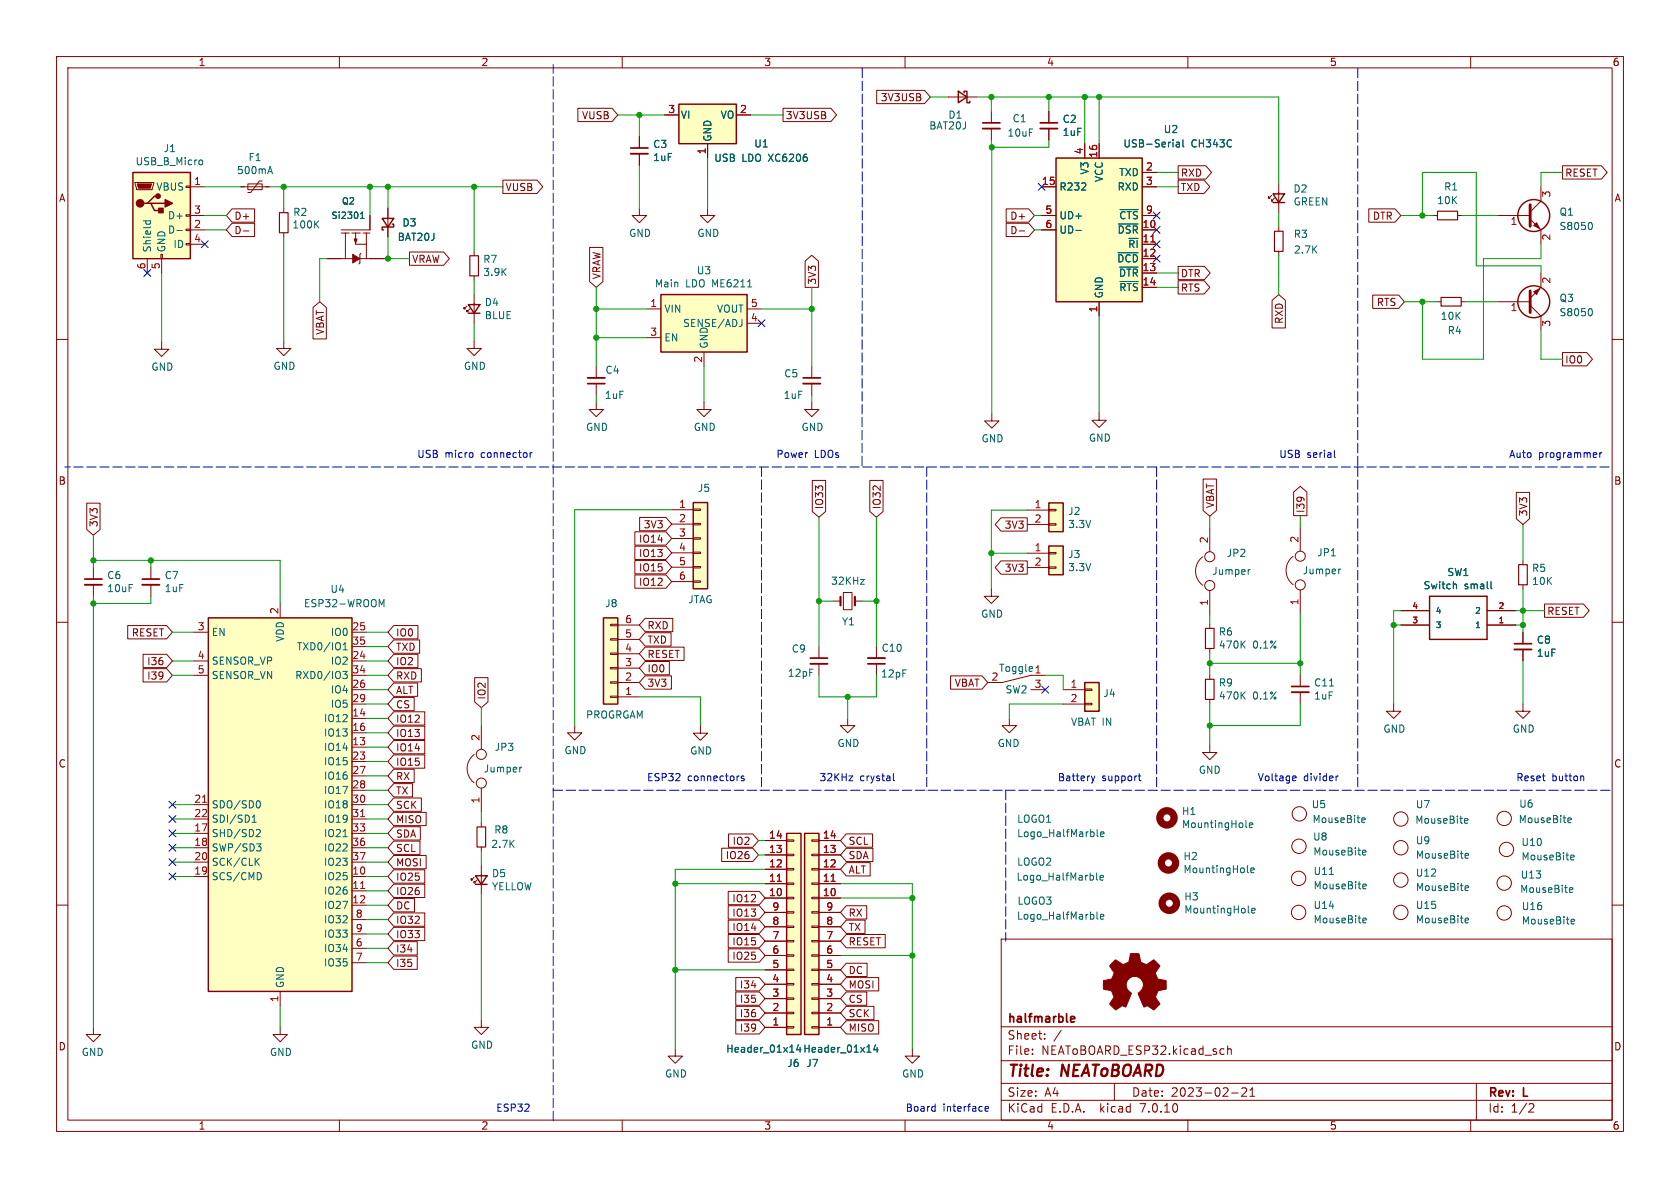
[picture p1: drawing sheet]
<svg xmlns="http://www.w3.org/2000/svg" width="297mm" height="210mm" viewBox="0 0 297 210" stroke-linecap="round" stroke-linejoin="round" font-family="sans-serif">
<g fill="none" stroke="#840000" stroke-width=".18">
<path d="M10 10h277v190h-277zM12 12h273v186h-273zM60 10v2M102.2 19.1h6l1 1.2-1 1.2h-6zM110 10v2M138.4 19.1h8.5l1 1.2-1 1.2h-8.5zM155 16h8.4l1.1 1.1-1.1 1.2h-8.4zM160 10v2M167.6 17.1h5.1M175.3 19.7v2M185.4 19.7v2M210 10v2"/>
<path d="M260 10v2M23.9 32.3h3.3v.2l-.3 1h-2.8zM32.9 38h.8v.2h-.8zM32.9 32.9h.8v.2h-.8zM33.7 33h2.5M33.7 38.1h2.5M41 36.9h4v2.4h-4l-1-1.2zM41 39.5h4v2.3h-4l-1-1.2zM42.5 33h5.1M43.8 32.5h2.6v1h-2.6zM46.4 32h-.6l-1.5 2h-.5M50.2 36.8v.8"/>
<path d="M65.4 38.1v2.5h-5.1M68.6 36.8v5.1M88.9 31.8h6l1.1 1.2-1.1 1.2h-6zM113 36.8v1.3h1.3l-1.3 1.3-1.2-1.3h1.2M113 24.1v2.1M113 27.2v2M117.5 20.3h2.5M125.1 36.8v1.3h1.3l-1.3 1.3-1.3-1.3h1.3M125.1 25.4v2.5M130.2 20.3h2.5M175.3 22.7v2.1M177.9 39.5h4l1 1.1-1 1.2h-4z"/>
<path d="M177.9 36.9h4l1 1.2-1 1.2h-4zM184.1 33h2.6M184.1 38.1h2.6M185.4 22.7v2.1M191.8 25.4v2.5M194.3 25.4v2.5M201.9 33h2.6M201.9 30.5h2.6M201.9 38.1h2.6M208.3 31.8h4.6l1 1.2-1 1.2h-4.6zM208.3 29.3h4.9l1 1.2-1 1.2h-4.9zM224.8 34.5l-.5 .5v-.2v.2h.2"/>
<path d="M225.3 35l-.5 .5v-.2v.2h.3M226.1 32.5v5.1M242 36.9h4.6l1 1.2-1 1.2h-4.6zM253.4 38.1h.7M257.7 38.1h.7M264.8 38.1h5.7M270.5 38.7l1.9 1.9v2.6M272.4 33v2.6l-1.9 1.9M276.2 29.3h6.9l1 1.2-1 1.2h-6.9zM10 60h2M26 45.7v2.6M28.4 45h.3v.7h-.3z"/>
<path d="M28.6 45.7v2.6M32.9 43.1h.8v.2h-.8zM32.9 40.5h.8v.3h-.8zM33.7 40.6h2.5M33.7 43.2h2.5M43 40.8h1M50.2 41.1v.8M55.3 54.4l1.2-1.1 1.2 1.1v5.5h-2.4zM57.8 45.7h4.5M60.3 41.2h1.5M61.1 41.2v4.5M62.2 41.2h1.5"/>
<path d="M62.9 41.2v2h1.9M63.7 45.7h4.2M63.8 44.8l-.2 .2v1.5l-.2 .2M64.2 41.2h1.2M64.8 41.2v4.5M72.4 44.5h6l1 1.2-1 1.2h-6zM82.5 54.1l-.5 .5v-.2v.2h.3M83.1 54.6l-.6 .5v-.2v.2h.3M83.8 44.5v.7M83.8 48.8v.7M83.8 52.1v5.1M104.2 43.7h2.4v6.1l-1.2 1-1.2-1z"/>
<path d="M114.3 54.6h2.5M114.3 59.7h2.5M132.1 54.6h2.5M132.1 57.2h2.5M142.3 46.1l1.2-1 1.2 1v4.7h-2.4zM180.2 40.8h.9M184.1 40.6h2.6M194.3 53.3v2.6M201.9 40.6h2.6M201.9 43.2h2.6M201.9 45.7h2.6M201.9 48.3h2.6"/>
<path d="M201.9 50.8h2.6M208.3 47.1h4.6l1 1.2-1 1.1h-4.6zM208.3 49.6h4.6l1 1.2-1 1.2h-4.6zM224.9 53.1l1.2-1 1.1 1v4.9h-2.3zM226.1 40.1v.8M226.1 44.4v.8M242.7 52.2h4.6l1 1.1-1 1.2h-4.6zM254 53.3h.8M258.3 53.3h.8M264.8 53.3h5.7M270.5 54l1.9 1.9v2.5M272.4 48.3v2.5l-1.9 1.9"/>
<path d="M285 60h2M28.6 60.5v1.2h1.2l-1.2 1.3-1.3-1.3h1.3M50.2 60.3v1.3h1.2l-1.2 1.3-1.3-1.3h1.3M83.8 60.3v1.3h1.3l-1.3 1.3-1.3-1.3h1.3M105.4 71.1v1.3h1.3l-1.3 1.3-1.3-1.3h1.3M105.4 64.8v2M105.4 67.8v2.1M124.5 71.1v1.3h1.2l-1.2 1.3-1.3-1.3h1.3M124.5 62.2v2.6M143.5 71.1v1.3h1.3l-1.3 1.3-1.3-1.3h1.3M143.5 64.8v2M143.5 67.8v2.1"/>
<path d="M175.3 73.1v1.3h1.3l-1.3 1.3-1.2-1.3h1.2M194.3 73v1.3h1.3l-1.3 1.3-1.3-1.3h1.3M276.2 62.3h4.3l1 1.2-1 1.2h-4.3zM15.3 88.9h2.4v4.7l-1.2 1-1.2-1zM112.2 94h5.5l1 1.2-1 1.2h-5.5zM112.2 99.1h5.5l1 1.2-1 1.1h-5.5zM112.2 96.6h5.5l1 1.1-1 1.2h-5.5zM113.1 91.5h4.6l1 1.1-1 1.2h-4.6zM118.7 90.1h3.9M118.7 92.6h3.9M118.7 95.2h3.9M118.7 97.7h3.9"/>
<path d="M122.6 97.6h1.2v.3h-1.2zM122.6 95.1h1.2v.2h-1.2zM122.6 92.5h1.2v.3h-1.2zM122.6 90h1.2v.2h-1.2zM143.6 84.9h2.4v5.5l-1.2 1-1.2-1zM153.8 84.9h2.3v5.5l-1.2 1-1.1-1zM177 99.2h4.6v2.3h-4.6l-1.1-1.2zM177 91.5h4.6v2.4h-4.6l-1.1-1.2zM181.6 97.8h3.8M181.6 90.2h3.8M181.6 92.7h3.8M185.4 97.7h1.3v.2h-1.3z"/>
<path d="M185.4 92.6h1.3v.2h-1.3zM185.4 90h1.3v.3h-1.3zM212.6 98.4a3.1 3.1 0 0 0 0 5M212.7 84.7h2.3v5.5l-1.1 1.1-1.2-1.1zM213.9 93.3v4.2M228.6 98.3a3.1 3.1 0 0 0 0 5M228.7 87l1.2-1 1.1 1v4.2h-2.3zM229.9 93.2v4.2M268.1 87h2.3v4.7l-1.2 1-1.1-1zM269.2 99.1v.7M10 110h2M16.5 100.3v2.1"/>
<path d="M16.5 103.4v2M22.6 110.6h6.9l1 1.2-1 1.1h-6.9zM25.3 118.2h4.2l1 1.2-1 1.2h-4.2zM25.3 115.7h4.2l1 1.1-1 1.2h-4.2zM26.7 100.3v2.1M26.7 103.4v2M34.3 119.4h2.5M34.3 116.8h2.5M34.3 111.8h2.5M49.5 106.7v2.5M62.2 119.4h2.6M62.2 116.8h2.6"/>
<path d="M62.2 111.8h2.6M62.2 114.3h2.6M69.6 110.6h4.3v2.3h-4.3l-1-1.1zM69.6 118.2h4.9v2.4h-4.9l-1-1.2zM69.6 113.1h4.6v2.4h-4.6l-1-1.2zM69.6 115.7h4.3v2.3h-4.3l-1-1.2zM83.9 119.8h2.4v4.3l-1.2 1-1.2-1zM107.9 110.4h1.3v.2h-1.3zM107.9 112.9h1.3v.3h-1.3zM107.9 115.4h1.3v.3h-1.3zM107.9 118h1.3v.2h-1.3zM109.2 110.5h3.8"/>
<path d="M109.2 118.1h3.8M109.2 115.6h3.8M109.2 113h3.8M112.2 101.6h5.5l1 1.2-1 1.2h-5.5zM114 111.9h4.6v2.3h-4.6l-1-1.2zM114 109.3h4.9v2.4h-4.9l-1-1.2zM114 114.4h6.9v2.3h-6.9l-1-1.1zM114 119.5h4.7v2.3h-4.7l-1-1.1zM114 116.9h4.3v2.4h-4.3l-1-1.2zM118.7 100.3h3.9M118.7 102.8h3.9M122.6 102.7h1.2v.2h-1.2z"/>
<path d="M122.6 100.1h1.2v.3h-1.2zM144.8 114.3v2M144.8 117.3v2.1M147.3 106.3h1.3M149.1 104.7h1.5v3.1h-1.5zM151.1 106.3h1.3M154.9 114.3v2M154.9 117.3v2.1M168.1 119.5h5.5l1 1.2-1 1.1h-5.5zM175.3 104.1v1.3h1.2l-1.2 1.3-1.3-1.3h1.3M181.6 100.3h3.8M184.8 119.4h-2.6l-5 1.3h-2.6"/>
<path d="M185.4 100.2h1.3v.3h-1.3zM213.9 104.4v4.2M213.9 110.3v.8M213.9 114.6v.8M213.9 119.3v.8M229.9 104.3v4.2M229.9 119.3v2M247.6 110.5h5.1M247.6 108h5.1M262.9 110.5h5.1M262.9 108h5.1M269.2 103.4v.7"/>
<path d="M269.2 111.8v2M269.2 114.8v2M273 106.8h6.9l1.1 1.2-1.1 1.1h-6.9zM285 110h2M62.2 121.9h2.6M62.2 132.1h2.6M62.2 127h2.6M62.2 129.5h2.6M62.2 134.6h2.6M62.2 137.2h2.6M62.2 139.7h2.6M62.2 124.5h2.6"/>
<path d="M69.6 120.7h4.2v2.4h-4.2l-1-1.2zM69.6 123.3h3.6v2.3h-3.6l-1-1.1zM69.6 125.8h5.5v2.4h-5.5l-1-1.2zM69.6 130.9h5.5v2.4h-5.5l-1-1.2zM69.6 128.4h5.5v2.3h-5.5l-1-1.2zM69.6 138.5h3.3v2.4h-3.3l-1-1.2zM69.6 136h3.6v2.3h-3.6l-1-1.1zM69.6 133.4h5.5v2.4h-5.5l-1-1.2zM83.8 133.4a3.1 3.1 0 0 0 0 5M85.1 128.3v4.2M85.1 139.3v4.2M101.6 128.3v1.2h1.3l-1.3 1.3-1.3-1.3h1.3"/>
<path d="M107.9 120.5h1.3v.3h-1.3zM107.9 123.1h1.3v.2h-1.3zM109.2 120.7h3.8M109.2 123.2h3.8M123.8 128.3v1.3h1.3l-1.3 1.3-1.2-1.3h1.2M149.9 127v1.3h1.2l-1.2 1.2-1.3-1.2h1.3M178.4 127v1.3h-1.2l1.2 1.2 1.3-1.2h-1.3M182.2 121.9h2.6M188 121.9h3.8M188 124.5h3.8M191.8 124.3h1.2v.3h-1.2zM191.8 121.8h1.2v.2h-1.2z"/>
<path d="M213.9 131.8v1.2h1.2l-1.2 1.3-1.3-1.3h1.3M213.9 123.6v.8M229.9 122.4v2M246.4 124.5v1.2h1.2l-1.2 1.3-1.3-1.3h1.3M269.2 124.5v1.2h1.3l-1.3 1.3-1.2-1.3h1.2M10 160h2M34.3 154.9h2.5M34.3 147.3h2.5M34.3 149.9h2.5M34.3 152.4h2.5M34.3 142.2h2.5M34.3 144.8h2.5"/>
<path d="M62.2 154.9h2.6M62.2 157.5h2.6M62.2 147.3h2.6M62.2 149.9h2.6M62.2 152.4h2.6M62.2 142.2h2.6M62.2 144.8h2.6M69.6 141.1h4.9v2.3h-4.9l-1-1.2zM69.6 158.8h3.7v2.4h-3.7l-1-1.2zM69.6 148.7h4.6v2.3h-4.6l-1-1.1zM69.6 146.1h4.7v2.4h-4.7l-1-1.2zM69.6 143.6h5.7v2.4h-5.7l-1-1.2z"/>
<path d="M69.6 151.2h5.7v2.4h-5.7l-1-1.2zM69.6 156.3h5.5v2.4h-5.5l-1-1.2zM69.6 153.8h5.5v2.3h-5.5l-1-1.2zM83.8 155.1l-.5 .5v-.3v.3h.3M84.3 155.6l-.5 .5v-.3v.3h.3M85.1 145.4v.8M85.1 149.7v.8M85.1 153v5.1M127.6 149.9h5.5l1 1.2-1 1.2h-5.5zM128.7 157.6h5.5l1.1 1.2-1.1 1.1h-5.5zM128.8 147.4h4.3l1 1.2-1 1.2h-4.3zM135.3 158.8h3.8"/>
<path d="M135.3 156.2h3.8M135.3 153.7h3.8M135.3 151.1h3.8M135.3 148.6h3.8M139.1 148.5h1.2v.2h-1.2zM139.1 151h1.2v.3h-1.2zM139.1 153.5h1.2v.3h-1.2zM139.1 156.1h1.2v.2h-1.2zM139.1 158.6h1.2v.3h-1.2zM143.5 148.5h1.3v.2h-1.3zM143.5 151h1.3v.3h-1.3zM143.5 153.5h1.3v.3h-1.3z"/>
<path d="M143.5 156.1h1.3v.2h-1.3zM143.5 158.6h1.3v.3h-1.3zM144.8 158.8h3.8M144.8 156.2h3.8M144.8 153.7h3.8M144.8 151.1h3.8M144.8 148.6h3.8M149.6 152.5h4.2v2.3h-4.2l-1-1.1zM149.6 150h4.7v2.3h-4.7l-1-1.2zM149.6 147.4h4.7v2.4h-4.7l-1-1.2zM285 160h2M49.5 175.3v2.5"/>
<path d="M62.2 160h2.6M62.2 167.6h2.6M62.2 170.2h2.6M62.2 162.6h2.6M62.2 165.1h2.6M69.6 161.4h5.5v2.3h-5.5l-1-1.1zM69.6 169h4.2v2.4h-4.2l-1-1.2zM69.6 163.9h5.5v2.4h-5.5l-1-1.2zM69.6 166.5h4.2v2.3h-4.2l-1-1.2zM128.7 160.1h5.5l1.1 1.2-1.1 1.2h-5.5zM128.7 167.7h5.5l1.1 1.2-1.1 1.2h-5.5zM128.7 165.2h5.5l1.1 1.2-1.1 1.1h-5.5z"/>
<path d="M128.7 162.7h5.5l1.1 1.1-1.1 1.2h-5.5zM130.1 177.9h4.1l1.1 1.2-1.1 1.1h-4.1zM130.1 175.4h4.1l1.1 1.1-1.1 1.2h-4.1zM130.1 172.8h4.1l1.1 1.2-1.1 1.2h-4.1zM135.3 179.1h3.8M135.3 176.5h3.8M135.3 174h3.8M135.3 171.5h3.8M135.3 168.9h3.8M135.3 166.4h3.8M135.3 163.8h3.8M135.3 161.3h3.8"/>
<path d="M139.1 161.2h1.2v.2h-1.2zM139.1 163.7h1.2v.3h-1.2zM139.1 166.2h1.2v.3h-1.2zM139.1 168.8h1.2v.2h-1.2zM139.1 171.3h1.2v.3h-1.2zM139.1 173.9h1.2v.2h-1.2zM139.1 176.4h1.2v.3h-1.2zM139.1 178.9h1.2v.3h-1.2zM143.5 161.2h1.3v.2h-1.3zM143.5 163.7h1.3v.3h-1.3zM143.5 166.2h1.3v.3h-1.3zM143.5 168.8h1.3v.2h-1.3z"/>
<path d="M143.5 171.3h1.3v.3h-1.3zM143.5 173.9h1.3v.2h-1.3zM143.5 176.4h1.3v.3h-1.3zM143.5 178.9h1.3v.3h-1.3zM144.8 179.1h3.8M144.8 176.5h3.8M144.8 174h3.8M144.8 171.5h3.8M144.8 168.9h3.8M144.8 166.4h3.8M144.8 163.8h3.8M144.8 161.3h3.8"/>
<path d="M149.6 160.1h3.6v2.4h-3.6l-1-1.2zM149.6 165.2h6.9v2.3h-6.9l-1-1.1zM149.6 162.7h3.3v2.3h-3.3l-1-1.2zM149.6 170.3h3.7v2.3h-3.7l-1-1.1zM149.6 177.9h4.9v2.3h-4.9l-1-1.1zM149.6 172.8h5.7v2.4h-5.7l-1-1.2zM149.6 175.4h3.6v2.3h-3.6l-1-1.2zM177 166h108v32h-108zM16.5 181.6v1.3h-1.3l1.3 1.3 1.3-1.3h-1.3M49.5 181.6v1.3h1.3l-1.3 1.3-1.2-1.3h1.2M60 198v2M85.1 180.3v1.3h1.3l-1.3 1.3-1.3-1.3h1.3"/>
<path d="M110 198v2M119.4 185.4v1.3h1.2l-1.2 1.3-1.3-1.3h1.3M130.1 180.4h4.1l1.1 1.2-1.1 1.2h-4.1zM135.3 181.6h3.8M139.1 181.5h1.2v.2h-1.2zM143.5 181.5h1.3v.2h-1.3zM144.8 181.6h3.8M149.6 180.4h5.7v2.4h-5.7l-1-1.2zM160 198v2M161.3 185.4v1.3h1.3l-1.3 1.3-1.3-1.3h1.3M177 194.5h108M177 191.5h108"/>
<path d="M177 187.5h108M177 181.5h108M182.5 186.3v.1M182.5 185.5v.1M184.7 183.6v.1M184.7 182.8v.1M187.6 182.1l-1.3 2M197 191.5v3M210 198v2M216.2 185.4l.2 .1M216.4 186.3l-.2 .1M217 184.9v1.5"/>
<path d="M217 185.5l.2-.1 .4 .1 .1 .9M217.7 193.2h1.2M219.5 192.4l.6-.1 .2 .1 .1 .3-.9 1.1h.9M221 193.8h.8M221 192.7l.4-.4v1.5M260 198v2M261 191.5v6.5M270.5 195.1l.5 .1 .2 .3-1 1.1h1"/>
<circle cx="213.9" cy="98.4" r=".89"/>
<circle cx="229.9" cy="98.3" r=".89"/>
<circle cx="213.9" cy="103.5" r=".89"/>
<circle cx="229.9" cy="103.4" r=".89"/>
<circle cx="85.1" cy="138.4" r=".89"/>
<circle cx="85.1" cy="133.3" r=".89"/>
<circle cx="229.6" cy="155.3" r="1.27"/>
<circle cx="229.6" cy="149.6" r="1.27"/>
<circle cx="229.7" cy="143.9" r="1.27"/>
<circle cx="247.6" cy="155.6" r="1.27"/>
<circle cx="247.6" cy="149.9" r="1.27"/>
<circle cx="247.6" cy="144.8" r="1.27"/>
<circle cx="265.9" cy="144.7" r="1.27"/>
<circle cx="265.9" cy="156.1" r="1.27"/>
<circle cx="266.3" cy="150.2" r="1.27"/>
<circle cx="229.6" cy="161.3" r="1.27"/>
<circle cx="247.6" cy="161.3" r="1.27"/>
<circle cx="265.9" cy="161.4" r="1.27"/>
</g>
<path d="M111.5 26.2h3.1M173.7 21.7h3.1M183.9 21.7h3M103.9 67.8h3M142 66.8h3M15 102.4h3M25.1 102.4h3.1M143.3 116.3h3M153.4 117.3h3.1M267.7 113.8h3.1M228.3 121.3h3.1M189.3 180.2l.7-.2-.1-.2-.4-.1-.2 .2v.7h.6" fill="none" stroke="#840000" stroke-width=".3"/>
<g fill="#ffffc2" stroke="#ffffc2" stroke-width=".18">
<path d="M185.4 96.5h2.6v5.1h-2.6z"/>
<path d="M185.4 88.9h2.6v5.1h-2.6z"/>
<path d="M36.8 109.2h25.4v66.1h-25.4z"/>
<path d="M186.7 27.9h15.2v25.4h-15.2z"/>
<path d="M142.2 147.3h2.6v35.6h-2.6z"/>
<path d="M23.5 30.5h10.2v15.2h-10.2z"/>
<path d="M191.8 120.7h2.5v5h-2.5z"/>
<path d="M120 18.4h10.2v7h-10.2z"/>
<path d="M116.8 52.1h15.3v10.1h-15.3z"/>
<path d="M122.6 88.8h2.5v15.3h-2.5z"/>
<path d="M106.7 109.2h2.5v15.3h-2.5z"/>
<path d="M139.1 147.3h2.5v35.6h-2.5z"/>
</g>
<g fill="none" stroke="#840000" stroke-width=".25">
<path d="M120 18.4h10.2v7h-10.2zM169.4 16.1l1.5 1-1.5 1.1zM170.4 16.4v-.3h.5v2.1h.5v-.3M23.5 30.5h10.2v15.2h-10.2zM26 35.9h.7l.6 1.3h1.3M26.7 35.9h2.5M27.9 34.7h-.6l-1.3 1.2h-.6M67.6 38.6h2l-1 1.5zM69.3 39.6h.3v.5h-2v.5h.2M186.7 27.9h15.2v25.4h-15.2zM225.1 34.3h2l-1 1.5zM225.1 35.8h2"/>
<path d="M82.8 53.8h2l-1 1.6zM82.8 55.4h2M116.8 52.1h15.3v10.1h-15.3zM122.6 88.8h2.5v15.3h-2.5zM185.4 96.5h2.6v5.1h-2.6zM185.4 88.9h2.6v5.1h-2.6zM36.8 109.2h25.4v66.1h-25.4zM106.7 109.2h2.5v15.3h-2.5zM252.7 105.4h10.2v7.6h-10.2zM191.8 120.7h2.5v5h-2.5zM84.1 154.8h2l-1 1.5zM84.1 156.3h2"/>
<path d="M139.1 147.3h2.5v35.6h-2.5zM142.2 147.3h2.6v35.6h-2.6z"/>
<circle cx="271.1" cy="38.1" r="2.82"/>
<circle cx="271.1" cy="53.3" r="2.82"/>
</g>
<g fill="none" stroke="#006464" stroke-width=".18">
<path d="M25.3 39h1.3M25.8 39v.4M26.6 39v.4M35.4 28.3h.3l.1 .2v.5l-.4 .1M47.4 30.3h.6M47.7 29.4l.5 1.3M55.8 39.6l.6 .7M56.4 39l-.8 .8M63.7 38.6h.7M63.7 37.8l.3-.3v1.1M197.7 39.6h3.5M198 37.1h3.2"/>
<path d="M208 25.2h.5v.8M208.5 25.4l-.4 .1-.2 .2 .2 .3 .4-.1M209.1 24.7v1.1l.2 .2M281.2 39.3a.79 .79 0 0 1 0 1.3M31.3 40.7h.9M131.2 56.5v.9l-.4 .3M132.2 50.7h.7M190.2 40.7h1M197.6 44.7h3.6M197.9 47.2h3.3M198 49.8h3.2M281.2 54.6a.79 .79 0 0 1 0 1.2"/>
<path d="M60.6 118.7h.8l-.4 .5 .3 .1v.5l-.2 .2-.4-.1M60.7 114.9h.7M60.7 114l.3-.4v1.3M67 106l.5 .9 .4-.9v1.3M152.1 102.4h.7l-.7 .9h.7M219.6 113.9l.5 .7M220.1 113.3l-.7 .7M221 100.7l-.3 .1M237 100.6l-.3 .1M257.1 103.2l.4 .2v.7M263.6 102.8v1.1l.2 .2M92.2 135.6l-.3 .1"/>
<path d="M219.6 122.9l.5 .7M220.1 122.3l-.7 .7M235 121.3h.8M44.6 145.4h.7M44.6 144.5l.3-.4v1.3M45.3 152.3l.5 .7M45.4 149.2h.7l-.4 .5 .4 .1v.4l-.2 .2h-.4M45.5 146.6l.4 .1 .1 .3-.8 .9h.8M45.6 141.5a.68 .68 0 0 1 .4 .7 .68 .68 0 0 1-.4 .6M45.8 151.7l-.7 .7M46 154.3l.2 .5-.2 .7M60.7 147.9h.7"/>
<path d="M193.9 154.3v1.1l.1 .2M194 146.6v1.1l.1 .2M194.5 155.2l.6-.2-.1-.2-.3-.1-.2 .2v.6h.5M194.6 147.5l.6-.1-.1-.3h-.3l-.2 .1v.6h.5M220.3 146.1l.1 .2M220.5 154.1l.2 .2M220.9 145.9l.6-.1-.1-.3h-.4l-.1 .1v.6h.5M221.1 153.9l.6-.2v-.2l-.4-.1-.2 .2 .1 .6h.5M235 154.6h.7M240.8 145.4h.5M240.8 144.6h.4l.2 .3-.7 .1M240.9 151.1h.5"/>
<path d="M240.9 150.4l.4-.1 .2 .3-.6 .1M241 157.1h.5M241 156.3h.4l.1 .3-.6 .1M259 145.5h.5M259 144.7h.3l.2 .3-.6 .1M259.1 151.6h.5M259.1 150.9h.3l.2 .3-.6 .1M259.1 156.6h.3l.2 .3-.6 .1M259.1 157.4h.5M277.2 145.4h.5M277.2 144.6h.4l.2 .3-.6 .1M277.5 157.7h.5"/>
<path d="M277.5 157l.4-.1 .2 .3-.7 .1M277.7 151.2h.4l.2 .3-.6 .1M277.7 151.9h.5M193.9 161.2v1.1l.2 .2M194.5 162.1l.6-.2v-.2l-.4-.1-.2 .2 .1 .6h.5M220.7 161.2l.2 .2M221.3 161l.6-.1-.1-.3h-.3l-.2 .1v.6h.5M241 162.4l.4-.1 .1 .3-.6 .1M241 163.1h.5M259.1 163.1h.5M259.1 162.4l.3-.1 .2 .3-.6 .1M277.8 163.3h.5"/>
<path d="M277.8 162.6l.4-.1 .2 .3-.7 .1M141.1 184.7l-.3 .9h.8M154.8 184.7l-.3 .9h.7M155.1 185.2v.8"/>
</g>
<path d="M49.4 37.6h1.5v3.5h-1.5zM254.1 37.3h3.6v1.6h-3.6zM83.1 45.2h1.5v3.6h-1.5zM225.3 40.9h1.5v3.5h-1.5zM254.8 52.6h3.5v1.5h-3.5zM268.5 99.8h1.5v3.6h-1.5zM213.1 111.1h1.5v3.5h-1.5zM213.1 120.1h1.5v3.5h-1.5zM84.3 146.2h1.6v3.5h-1.6z" fill="none" stroke="#840000" stroke-width=".2"/>
<path d="M111.5 27.2h3.1M173.7 22.7h3.1M183.9 22.7h3M103.9 66.8h3M142 67.8h3M15 103.4h3M25.1 103.4h3.1M143.3 117.3h3M153.4 116.3h3.1M267.7 114.8h3.1M228.3 122.4h3.1" fill="none" stroke="#840000" stroke-width=".33"/>
<g fill="none" stroke="#840000" stroke-width="1.3">
<circle cx="206.3" cy="144.6" r="1.27"/>
<circle cx="206.6" cy="152.6" r="1.27"/>
<circle cx="206.7" cy="159.7" r="1.27"/>
</g>
<path d="M203.4 42.8h.8M35.8 141.8h.7M63.7 157.1h.8M63.7 144.4h.8M137.4 155.8h.7M146.9 155.8h.8" fill="none" stroke="#a90000" stroke-width=".18"/>
<path d="M148.6 105.5v1.5M151.1 105.5v1.5" fill="none" stroke="#840000" stroke-width=".38"/>
<g fill="#840000" stroke="#840000" stroke-width=".25">
<path d="M29.2 35.3l1.3 .6-1.3 .7z"/>
<path d="M28.1 36.8h.7v.8h-.7z"/>
<circle cx="24.8" cy="35.9" r=".63"/>
<circle cx="27.9" cy="34.7" r=".38"/>
</g>
<g fill="#840000" stroke="#840000" stroke-width=".18">
<path d="M24.3 32.5h2.5l-.3 .8h-2z"/>
<path d="M196.7 170.2l.6-.5 .8 .5a.62 .62 0 0 0 1 0h.2a1.62 1.62 0 0 0 .5-1.4l.1-.2h1.5l.1 .8a.74 .74 0 0 0 .7 .9l.5 .2 1.3-.8 1 1-.4 .7a.75 .75 0 0 0-.1 1.2l.2 .5 1.5 .2v1.5l-1.4 .3-.1 .2a1.23 1.23 0 0 0-.3 1.1l.7 1.1-.1 .1-1 .9-.8-.5a.54 .54 0 0 0-.9 0l-1.1-2.3a2.33 2.33 0 0 0 .9-2 1.54 1.54 0 0 0-2.5-.7 1.54 1.54 0 0 0 .4 2.6l-1 2.4a.69 .69 0 0 0-1.2 .1l-.6 .4-1-1 .8-1.2-.3-.6a.71 .71 0 0 0-.9-.7l-.7-.2v-1.5h.4a1.11 1.11 0 0 0 1.3-.7 .72 .72 0 0 0-.2-1.2l-.4-.7z"/>
<path d="M271.1 39.9l.6-.5 .5 1z"/>
<path d="M271.1 51.6l1.1-.5-.5 1z"/>
<path d="M62.6 42.2h.5l-.2 .8z"/>
<path d="M62.4 45l1.2 .7-1.2 .8z"/>
</g>
<path d="M270.5 36.2v3.8M270.5 51.4v3.8" fill="none" stroke="#840000" stroke-width=".51"/>
<g fill="none" stroke="#0000c2" stroke-width=".18">
<path d="M235.9 79.6v1.1l.2 .2M83.5 80.1l.1 .2-.1 .5M93.7 80v.9M94.1 80l-.4 .3M282.2 80.1l.1 .2-.6 .1M282.8 80v.9M283.2 80l-.4 .3M131.5 137.2h-.3l-.2 .2 .1 .1 .4 .2v.3h-.5M150.1 137.2h.6l-.6 .8h.6M157.9 136.7v1.1l.2 .2M192.9 137.2l.3 .8M193.2 138l-.1 .4"/>
<path d="M193.5 137.2l-.3 .8M201.2 137.2h.5M201.4 136.7v1.1l.3 .2M228.7 137.2h.4v.3l-.6 .1M229.1 138h-.4M236.6 137.2l-.3 .1M279.6 137.2l.4 .2v.6M165.2 195.6l.1 .1M165.3 195.2v1.2M165.3 196.4h-.1M174.2 196l.6-.1-.1-.2-.4-.1-.1 .2v.6h.5"/>
</g>
<path d="M152.4 12.1v70.5M240 12.1v70.5M134.6 82.6v57.1M163.8 82.6v57.1M204.5 82.6v57.1M240 82.6v57.1M284.5 82.6h-273.1M97.8 139.7h187.3M177.8 139.7v26.7M97.8 198.1v-186.7" fill="none" stroke="#0000c2" stroke-width=".18" stroke-dasharray="1.7 .6"/>
<g fill="none" stroke="#009600" stroke-width=".18">
<path d="M164.5 17.1h3.1M172.7 17.1h53.4v15.4M175.3 17.1v2.6M185.4 17.1v2.6M191.8 17.1v8.3M194.3 17.1v8.3M36.2 33h6.3M36.2 38.1h3.8M47.6 33h41.3M50.2 33v3.8M65.4 33v5.1M68.6 33v3.8"/>
<path d="M83.8 33v11.5M109.2 20.3h8.3M113 20.3v3.8M113 29.2v7.6M125.1 27.9v8.9M132.7 20.3h5.7M175.3 24.8v1.2h10.1v-1.2M175.3 26v47.1M182.9 38.1h1.2M204.5 30.5h3.8M204.5 33h3.8M226.1 37.6v2.5"/>
<path d="M247.6 38.1h5.8M251.5 38.1v-7.6h9.5v16.5h11.4v1.3M258.4 38.1h6.4M276.2 30.5h-3.8v2.5M28.6 48.3v12.2M36.2 40.6h3.8M50.2 41.9v18.4M57.8 45.7h-1.3v7.6M67.9 45.7h4.5M68.6 41.9v3.8M83.8 49.5v2.6M83.8 57.2v3.1"/>
<path d="M105.4 54.6h8.9M105.4 50.8v14M105.4 59.7h8.9M134.6 54.6h8.9M143.5 50.8v14M182.9 40.6h1.2M194.3 55.9v17.1M204.5 48.3h3.8M204.5 50.8h3.8M226.1 45.2v6.9M248.3 53.3h5.7M259.1 53.3h5.7"/>
<path d="M272.4 43.2v2.5h-10.1v17.8h-10.8v-10.2M272.4 58.4v5.1h3.8M105.4 69.9v1.2M124.5 64.8v6.3M143.5 69.9v1.2M16.5 99.1h33v7.6M16.5 94.6v5.7M26.7 99.1v1.2M118.7 90.1h-17.1v38.2M144.8 91.4v22.9M154.9 91.4v22.9M175.3 97.8h6.3"/>
<path d="M181.6 90.2h-6.3v13.9M213.9 91.3v2M229.9 91.2v2M269.2 92.7v6.4M16.5 105.4v76.2M26.7 105.4v1.3h-10.2M30.5 119.4h3.8M30.5 111.8h3.8M30.5 116.8h3.8M64.8 119.4h3.8M64.8 111.8h3.8M64.8 116.8h3.8"/>
<path d="M64.8 114.3h3.8M144.8 119.4v3.8h10.1v-3.8M144.8 106.3h2.5M152.4 106.3h2.5M184.8 119.4h3.2v2.5M213.9 108.6v1.7M213.9 115.4v3.9M213.9 117.3h16M229.9 108.5v10.8M246.4 110.5h1.2M247.6 108h-1.2v16.5M268 108h5"/>
<path d="M268 110.5h1.2M269.2 104.1v7.7M269.2 116.8v7.7M64.8 124.5h3.8M64.8 134.6h3.8M64.8 127h3.8M64.8 137.2h3.8M64.8 132.1h3.8M64.8 121.9h3.8M64.8 139.7h3.8M64.8 129.5h3.8M85.1 125.1v3.2"/>
<path d="M113 123.2h10.8v5.1M149.9 123.2v3.8M188 124.5h-9.6v2.5M213.9 124.4v7.4M229.9 124.4v3.9h-16M30.5 152.4h3.8M30.5 144.8h3.8M30.5 142.2h3.8M30.5 147.3h3.8M30.5 149.9h3.8M30.5 154.9h3.8M64.8 152.4h3.8"/>
<path d="M64.8 144.8h3.8M64.8 142.2h3.8M64.8 147.3h3.8M64.8 149.9h3.8M64.8 154.9h3.8M64.8 157.5h3.8M85.1 143.5v1.9M85.1 150.5v2.5M85.1 158.1v22.2M119.4 156.2h15.9M134.1 148.6h.1M134.1 148.6h1.2"/>
<path d="M134.1 151.1h.1M134.1 151.1h1.2M135.3 153.7h-15.9v31.7M148.6 158.8h12.7M148.6 156.2h12.7v29.2M49.5 177.8v3.8M64.8 162.6h3.8M64.8 170.2h3.8M64.8 160h3.8M64.8 167.6h3.8M64.8 165.1h3.8M119.4 171.5h15.9"/>
<path d="M148.6 168.9h12.7"/>
</g>
<g fill="none" stroke="#000084" stroke-width=".18">
<path d="M183.5 32.4l1.3 1.2M184.8 32.4l-1.3 1.2M203.9 37.5l1.2 1.2M205.1 37.5l-1.2 1.2M25.4 47.7l1.2 1.2M26.6 47.7l-1.2 1.2M35.6 42.6l1.2 1.2M36.8 42.6l-1.2 1.2M134 56.5l1.2 1.3M135.2 56.5l-1.2 1.3M203.9 45.1l1.2 1.2M203.9 42.6l1.2 1.2"/>
<path d="M203.9 40l1.2 1.2M205.1 45.1l-1.2 1.2M205.1 42.6l-1.2 1.2M205.1 40l-1.2 1.2M184.2 121.3l1.2 1.2M185.4 121.3l-1.2 1.2M29.9 146.7l1.2 1.2M29.9 144.2l1.2 1.2M29.9 154.3l1.2 1.2M29.9 149.3l1.2 1.2M29.9 151.8l1.2 1.2M29.9 141.6l1.2 1.2"/>
<path d="M31.1 146.7l-1.2 1.2M31.1 144.2l-1.2 1.2M31.1 154.3l-1.2 1.2M31.1 149.3l-1.2 1.2M31.1 151.8l-1.2 1.2M31.1 141.6l-1.2 1.2"/>
</g>
<g fill="#009600" stroke="#009600" stroke-width=".18">
<circle cx="119.4" cy="156.2" r=".46"/>
<circle cx="119.4" cy="171.5" r=".46"/>
<circle cx="161.3" cy="168.9" r=".46"/>
<circle cx="161.3" cy="158.8" r=".46"/>
<circle cx="16.5" cy="106.7" r=".46"/>
<circle cx="16.5" cy="99.1" r=".46"/>
<circle cx="105.4" cy="59.7" r=".46"/>
<circle cx="251.5" cy="53.3" r=".46"/>
<circle cx="251.5" cy="38.1" r=".46"/>
<circle cx="194.3" cy="17.1" r=".46"/>
<circle cx="191.8" cy="17.1" r=".46"/>
<circle cx="185.4" cy="17.1" r=".46"/>
<circle cx="175.3" cy="17.1" r=".46"/>
<circle cx="154.9" cy="106.3" r=".46"/>
<circle cx="144.8" cy="106.3" r=".46"/>
<circle cx="175.3" cy="97.8" r=".46"/>
<circle cx="213.9" cy="128.3" r=".46"/>
<circle cx="229.9" cy="117.3" r=".46"/>
<circle cx="213.9" cy="117.3" r=".46"/>
<circle cx="269.2" cy="108" r=".46"/>
<circle cx="269.2" cy="110.5" r=".46"/>
<circle cx="246.4" cy="110.5" r=".46"/>
<circle cx="175.3" cy="26" r=".46"/>
<circle cx="143.5" cy="54.6" r=".46"/>
<circle cx="149.9" cy="123.2" r=".46"/>
<circle cx="50.2" cy="33" r=".46"/>
<circle cx="65.4" cy="33" r=".46"/>
<circle cx="68.6" cy="33" r=".46"/>
<circle cx="83.8" cy="33" r=".46"/>
<circle cx="68.6" cy="45.7" r=".46"/>
<circle cx="105.4" cy="54.6" r=".46"/>
<circle cx="113" cy="20.3" r=".46"/>
<circle cx="26.7" cy="99.1" r=".46"/>
</g>
<g font-size="2.8" fill="#840000">
<text x="178" y="190.9">Title:</text>
<text x="187.7" y="190.9">NEAToBOARD</text>
</g>
<g font-size="2.1" fill="#840000">
<text x="178" y="184">Sheet:</text>
<text x="178" y="181.2">halfmarble</text>
<text x="178" y="186.7">File:</text>
<text x="184.1" y="186.7">NEAToBOARD_ESP32.kicad_sch</text>
<text x="178" y="196.9">KiCad</text>
<text x="178" y="194.1">Size:</text>
<text x="184.7" y="194.1">A4</text>
<text x="185.7" y="196.9">E.D.A.</text>
<text x="194.6" y="196.9">kicad</text>
<text x="200" y="194.1">Date:</text>
<text x="201.8" y="196.9">7.0.10</text>
<text x="207" y="194.1">2023-02-21</text>
<text x="263" y="194.3">Rev:</text>
<text x="263" y="196.9">Id:</text>
<text x="267.1" y="196.9">1/2</text>
<text x="269.4" y="194.3">L</text>
</g>
<g font-size="1.8" fill="#840000">
<text x="35" y="11.9">1</text>
<text x="85" y="11.9">2</text>
<text x="135" y="11.9">3</text>
<text x="185" y="11.9">4</text>
<text x="235" y="11.9">5</text>
<text x="285" y="11.9">6</text>
<text x="102.8" y="21.3">VUSB</text>
<text x="138.8" y="21.3">3V3USB</text>
<text x="155.6" y="18.1">3V3USB</text>
<text x="10.3" y="35.9">A</text>
<text x="89.3" y="34">VUSB</text>
<text x="208.7" y="34">TXD</text>
<text x="208.7" y="31.4">RXD</text>
<text x="276.6" y="31.4">RESET</text>
<text x="285.3" y="35.9">A</text>
<text x="41.3" y="39.1">D+</text>
<text x="41.3" y="41.6">D-</text>
<text x="178.5" y="41.6">D-</text>
<text x="178.5" y="39.1">D+</text>
<text x="242.6" y="39.1">DTR</text>
<text x="72.8" y="46.7">VRAW</text>
<text x="106.4" y="49.5" transform="rotate(-90 106.4 49.5)">VRAW</text>
<text x="144.5" y="50.4" transform="rotate(-90 144.5 50.4)">3V3</text>
<text x="208.7" y="49.2">DTR</text>
<text x="208.7" y="51.8">RTS</text>
<text x="57.5" y="59.3" transform="rotate(-90 57.5 59.3)">VBAT</text>
<text x="227" y="57.4" transform="rotate(-90 227 57.4)">RXD</text>
<text x="243.3" y="54.3">RTS</text>
<text x="276.6" y="64.5">IO0</text>
<text x="10.3" y="85.9">B</text>
<text x="214.8" y="89.9" transform="rotate(-90 214.8 89.9)">VBAT</text>
<text x="285.3" y="85.9">B</text>
<text x="17.5" y="93.3" transform="rotate(-90 17.5 93.3)">3V3</text>
<text x="113.7" y="93.6">3V3</text>
<text x="145.7" y="90.1" transform="rotate(-90 145.7 90.1)">IO33</text>
<text x="155.9" y="90.1" transform="rotate(-90 155.9 90.1)">IO32</text>
<text x="177.5" y="93.7">3V3</text>
<text x="230.8" y="90.8" transform="rotate(-90 230.8 90.8)">I39</text>
<text x="270.2" y="91.4" transform="rotate(-90 270.2 91.4)">3V3</text>
<text x="112.9" y="96.1">IO14</text>
<text x="112.9" y="101.2">IO15</text>
<text x="112.9" y="98.7">IO13</text>
<text x="177.5" y="101.3">3V3</text>
<text x="112.9" y="103.8">IO12</text>
<text x="23.2" y="112.7">RESET</text>
<text x="69.9" y="112.7">IO0</text>
<text x="114.4" y="114">TXD</text>
<text x="114.4" y="111.4">RXD</text>
<text x="273.4" y="108.9">RESET</text>
<text x="25.9" y="117.8">I36</text>
<text x="69.9" y="115.3">TXD</text>
<text x="69.9" y="117.8">IO2</text>
<text x="114.4" y="116.5">RESET</text>
<text x="114.4" y="119.1">IO0</text>
<text x="25.9" y="120.3">I39</text>
<text x="69.9" y="122.9">ALT</text>
<text x="69.9" y="125.4">CS</text>
<text x="69.9" y="120.3">RXD</text>
<text x="86" y="123.8" transform="rotate(-90 86 123.8)">IO2</text>
<text x="114.4" y="121.6">3V3</text>
<text x="168.7" y="121.6">VBAT</text>
<text x="69.9" y="128">IO12</text>
<text x="69.9" y="130.5">IO13</text>
<text x="10.3" y="135.9">C</text>
<text x="69.9" y="133">IO14</text>
<text x="69.9" y="135.6">IO15</text>
<text x="285.3" y="135.9">C</text>
<text x="69.9" y="143.2">SCK</text>
<text x="69.9" y="140.7">TX</text>
<text x="69.9" y="138.1">RX</text>
<text x="69.9" y="148.3">SDA</text>
<text x="69.9" y="145.7">MISO</text>
<text x="129.4" y="149.6">IO2</text>
<text x="149.9" y="149.5">SCL</text>
<text x="69.9" y="150.8">SCL</text>
<text x="69.9" y="153.4">MOSI</text>
<text x="69.9" y="155.9">IO25</text>
<text x="128.2" y="152.1">IO26</text>
<text x="149.9" y="154.6">ALT</text>
<text x="149.9" y="152.1">SDA</text>
<text x="69.9" y="161">DC</text>
<text x="69.9" y="158.4">IO26</text>
<text x="129.4" y="159.7">IO12</text>
<text x="69.9" y="163.5">IO32</text>
<text x="69.9" y="166.1">IO33</text>
<text x="129.4" y="162.2">IO13</text>
<text x="129.4" y="167.3">IO15</text>
<text x="129.4" y="164.8">IO14</text>
<text x="149.9" y="162.2">RX</text>
<text x="149.9" y="167.3">RESET</text>
<text x="149.9" y="164.8">TX</text>
<text x="69.9" y="171.1">I35</text>
<text x="69.9" y="168.6">I34</text>
<text x="129.4" y="169.9">IO25</text>
<text x="149.9" y="172.4">DC</text>
<text x="130.7" y="177.5">I35</text>
<text x="130.7" y="174.9">I34</text>
<text x="149.9" y="174.9">MOSI</text>
<text x="149.9" y="177.5">CS</text>
<text x="10.3" y="185.9">D</text>
<text x="130.7" y="182.6">I39</text>
<text x="130.7" y="180">I36</text>
<text x="149.9" y="182.6">MISO</text>
<text x="149.9" y="180">SCK</text>
<text x="285.3" y="185.9">D</text>
<text x="35" y="199.9">1</text>
<text x="85" y="199.9">2</text>
<text x="135" y="199.9">3</text>
<text x="185" y="199.9">4</text>
<text x="235" y="199.9">5</text>
<text x="285" y="199.9">6</text>
</g>
<g font-size="1.8" fill="#a90000">
<text x="118" y="20.1">3</text>
<text x="130.7" y="20.1">2</text>
<text x="124.8" y="27.4" transform="rotate(-90 124.8 27.4)">1</text>
<text x="191.5" y="27.4" transform="rotate(-90 191.5 27.4)">4</text>
<text x="194.1" y="28" transform="rotate(-90 194.1 28)">16</text>
<text x="34.2" y="32.8">1</text>
<text x="184.1" y="32.8">15</text>
<text x="202.5" y="30.2">2</text>
<text x="202.5" y="32.8">3</text>
<text x="274.4" y="35" transform="rotate(-90 274.4 35)">3</text>
<text x="34.2" y="40.4">2</text>
<text x="34.2" y="37.8">3</text>
<text x="184.7" y="37.8">5</text>
<text x="184.7" y="40.4">6</text>
<text x="201.9" y="40.4">10</text>
<text x="202.5" y="37.8">9</text>
<text x="266.9" y="40.1">1</text>
<text x="25.8" y="47.7" transform="rotate(-90 25.8 47.7)">6</text>
<text x="28.3" y="47.7" transform="rotate(-90 28.3 47.7)">5</text>
<text x="34.2" y="42.9">4</text>
<text x="201.9" y="42.9">11</text>
<text x="201.9" y="45.5">12</text>
<text x="274.4" y="42.6" transform="rotate(-90 274.4 42.6)">2</text>
<text x="201.9" y="48">13</text>
<text x="201.9" y="50.5">14</text>
<text x="274.4" y="50.2" transform="rotate(-90 274.4 50.2)">2</text>
<text x="114.9" y="54.4">1</text>
<text x="114.9" y="59.4">3</text>
<text x="132.6" y="56.9">4</text>
<text x="132.6" y="54.4">5</text>
<text x="194.1" y="55.3" transform="rotate(-90 194.1 55.3)">1</text>
<text x="266.9" y="55.3">1</text>
<text x="274.4" y="57.9" transform="rotate(-90 274.4 57.9)">3</text>
<text x="124.2" y="64.2" transform="rotate(-90 124.2 64.2)">2</text>
<text x="119.9" y="89.9">1</text>
<text x="182.8" y="89.9">1</text>
<text x="119.9" y="92.4">2</text>
<text x="119.9" y="94.9">3</text>
<text x="182.8" y="92.5">2</text>
<text x="119.9" y="97.5">4</text>
<text x="119.9" y="100">5</text>
<text x="182.8" y="97.5">1</text>
<text x="182.8" y="100.1">2</text>
<text x="213.6" y="96.1" transform="rotate(-90 213.6 96.1)">2</text>
<text x="229.6" y="96" transform="rotate(-90 229.6 96)">2</text>
<text x="119.9" y="102.6">6</text>
<text x="213.6" y="107.2" transform="rotate(-90 213.6 107.2)">1</text>
<text x="229.6" y="107.1" transform="rotate(-90 229.6 107.1)">1</text>
<text x="34.9" y="111.5">3</text>
<text x="49.3" y="108.7" transform="rotate(-90 49.3 108.7)">2</text>
<text x="62.2" y="111.5">25</text>
<text x="110.4" y="112.8">5</text>
<text x="110.4" y="110.2">6</text>
<text x="34.9" y="116.6">4</text>
<text x="34.9" y="119.1">5</text>
<text x="62.2" y="116.6">24</text>
<text x="62.2" y="119.1">34</text>
<text x="62.2" y="114">35</text>
<text x="110.4" y="117.9">3</text>
<text x="110.4" y="115.3">4</text>
<text x="62.2" y="121.7">26</text>
<text x="62.2" y="124.2">29</text>
<text x="110.4" y="122.9">1</text>
<text x="110.4" y="120.4">2</text>
<text x="175.2" y="120.4">2</text>
<text x="182.8" y="121.7">3</text>
<text x="189.2" y="121.7">1</text>
<text x="189.2" y="124.2">2</text>
<text x="62.2" y="131.8">13</text>
<text x="62.2" y="126.7">14</text>
<text x="62.2" y="129.3">16</text>
<text x="84.8" y="131.1" transform="rotate(-90 84.8 131.1)">2</text>
<text x="62.2" y="134.4">23</text>
<text x="62.2" y="136.9">27</text>
<text x="34.2" y="142">21</text>
<text x="62.2" y="139.4">28</text>
<text x="62.2" y="142">30</text>
<text x="84.8" y="142.1" transform="rotate(-90 84.8 142.1)">1</text>
<text x="34.2" y="147.1">17</text>
<text x="34.2" y="149.6">18</text>
<text x="34.2" y="144.5">22</text>
<text x="62.2" y="144.5">31</text>
<text x="62.2" y="147.1">33</text>
<text x="62.2" y="149.6">36</text>
<text x="135.8" y="148.3">14</text>
<text x="145.4" y="148.3">14</text>
<text x="34.2" y="154.7">19</text>
<text x="34.2" y="152.1">20</text>
<text x="62.2" y="154.7">10</text>
<text x="62.2" y="152.1">37</text>
<text x="135.8" y="156">11</text>
<text x="135.8" y="153.4">12</text>
<text x="135.8" y="150.9">13</text>
<text x="145.4" y="156">11</text>
<text x="145.4" y="153.4">12</text>
<text x="145.4" y="150.9">13</text>
<text x="62.2" y="157.2">11</text>
<text x="62.2" y="159.8">12</text>
<text x="135.8" y="158.5">10</text>
<text x="136.5" y="161">9</text>
<text x="145.4" y="158.5">10</text>
<text x="146" y="161">9</text>
<text x="62.8" y="167.4">6</text>
<text x="62.8" y="162.3">8</text>
<text x="62.8" y="164.8">9</text>
<text x="136.5" y="166.1">7</text>
<text x="136.5" y="163.6">8</text>
<text x="146" y="166.1">7</text>
<text x="146" y="163.6">8</text>
<text x="62.8" y="169.9">7</text>
<text x="136.5" y="173.7">4</text>
<text x="136.5" y="171.2">5</text>
<text x="136.5" y="168.7">6</text>
<text x="146" y="173.7">4</text>
<text x="146" y="171.2">5</text>
<text x="146" y="168.7">6</text>
<text x="49.3" y="177.2" transform="rotate(-90 49.3 177.2)">1</text>
<text x="136.5" y="178.8">2</text>
<text x="136.5" y="176.3">3</text>
<text x="146" y="178.8">2</text>
<text x="146" y="176.3">3</text>
<text x="136.5" y="181.4">1</text>
<text x="146" y="181.4">1</text>
</g>
<g font-size="1.8" fill="#006464">
<text x="120.3" y="21.2">VI</text>
<text x="127.3" y="21.2">VO</text>
<text x="164.2" y="23.1">BAT20J</text>
<text x="167.6" y="21.2">D1</text>
<text x="178.9" y="21.8">C1</text>
<text x="187.8" y="21.9">C2</text>
<text x="205.6" y="23.7">U2</text>
<text x="23.9" y="29.4">USB_B_Micro</text>
<text x="28.8" y="27.1">J1</text>
<text x="43.8" y="28.7">F1</text>
<text x="115.4" y="26.4">C3</text>
<text x="115.4" y="28.7">1uF</text>
<text x="126" y="25.1" transform="rotate(-90 126 25.1)">GND</text>
<text x="126.2" y="28.8">USB</text>
<text x="131.2" y="28.8">LDO XC6206</text>
<text x="133.2" y="26.3">U1</text>
<text x="178" y="24.4">10uF</text>
<text x="187.8" y="24.2">1uF</text>
<text x="198.5" y="26.3">USB-Serial</text>
<text x="210.6" y="26.3">CH343C</text>
<text x="27.5" y="33.9">VBUS</text>
<text x="41.8" y="31">500mA</text>
<text x="187.2" y="33.9">R232</text>
<text x="192.6" y="30.9" transform="rotate(-90 192.6 30.9)">V3</text>
<text x="195.2" y="32.3" transform="rotate(-90 195.2 32.3)">VCC</text>
<text x="197.5" y="33.9">RXD</text>
<text x="197.8" y="31.3">TXD</text>
<text x="228.6" y="34.2">D2</text>
<text x="255.2" y="33.9">R1</text>
<text x="29.6" y="41.5">D-</text>
<text x="29.6" y="39">D+</text>
<text x="51.6" y="40.6">100K</text>
<text x="51.7" y="38.4">R2</text>
<text x="71" y="40.2">D3</text>
<text x="187.2" y="39">UD+</text>
<text x="187.2" y="41.5">UD-</text>
<text x="197.5" y="41.5">~{DSR}</text>
<text x="197.8" y="39">~{CTS}</text>
<text x="228.6" y="36.5">GREEN</text>
<text x="254" y="36.3">10K</text>
<text x="275.6" y="38.3">Q1</text>
<text x="275.6" y="40.9">S8050</text>
<text x="26.9" y="44.7" transform="rotate(-90 26.9 44.7)">Shield</text>
<text x="29.4" y="44.7" transform="rotate(-90 29.4 44.7)">GND</text>
<text x="30.6" y="44">ID</text>
<text x="70.2" y="42.8">BAT20J</text>
<text x="85.3" y="46.7">R7</text>
<text x="111.1" y="42.1">GND</text>
<text x="123.2" y="42.1">GND</text>
<text x="197.4" y="46.6">~{DCD}</text>
<text x="199.3" y="44">~{RI}</text>
<text x="228.6" y="42.3">R3</text>
<text x="228.6" y="45">2.7K</text>
<text x="85.3" y="49">3.9K</text>
<text x="115.7" y="51">Main</text>
<text x="121.2" y="51">LDO ME6211</text>
<text x="123.1" y="48.7">U3</text>
<text x="195.2" y="52.8" transform="rotate(-90 195.2 52.8)">GND</text>
<text x="197.7" y="49.1">~{DTR}</text>
<text x="197.8" y="51.7">~{RTS}</text>
<text x="275.6" y="53.6">Q3</text>
<text x="85.6" y="54.3">D4</text>
<text x="85.6" y="56.6">BLUE</text>
<text x="117.3" y="55.5">VIN</text>
<text x="120.7" y="58">SENSE/ADJ</text>
<text x="126.7" y="55.5">VOUT</text>
<text x="254.6" y="56.7">10K</text>
<text x="255.8" y="59.3">R4</text>
<text x="275.6" y="56.1">S8050</text>
<text x="26.7" y="65.7">GND</text>
<text x="48.3" y="65.6">GND</text>
<text x="81.9" y="65.6">GND</text>
<text x="117.3" y="60.6">EN</text>
<text x="125.3" y="61.7" transform="rotate(-90 125.3 61.7)">GND</text>
<text x="106.8" y="70.7">1uF</text>
<text x="106.9" y="66.3">C4</text>
<text x="138.4" y="70.7">1uF</text>
<text x="138.5" y="66.9">C5</text>
<text x="103.5" y="76.4">GND</text>
<text x="122.6" y="76.4">GND</text>
<text x="141.6" y="76.4">GND</text>
<text x="173.4" y="78.4">GND</text>
<text x="192.4" y="78.3">GND</text>
<text x="123.3" y="87.2">J5</text>
<text x="188.7" y="91.2">J2</text>
<text x="188.7" y="93.5">3.3V</text>
<text x="188.7" y="98.9">J3</text>
<text x="188.7" y="101.2">3.3V</text>
<text x="214.2" y="101.8">Jumper</text>
<text x="216.8" y="98.6">JP2</text>
<text x="230.2" y="101.7">Jumper</text>
<text x="232.8" y="98.5">JP1</text>
<text x="270.7" y="101.3">R5</text>
<text x="18.9" y="102.6">C6</text>
<text x="18.9" y="104.9">10uF</text>
<text x="29" y="102.6">C7</text>
<text x="29" y="104.9">1uF</text>
<text x="53.6" y="107.5">ESP32-WROOM</text>
<text x="58.3" y="105">U4</text>
<text x="106.9" y="107.5">J8</text>
<text x="121.6" y="106.8">JTAG</text>
<text x="146.8" y="103.6">32KHz</text>
<text x="251.6" y="104.4">Switch</text>
<text x="255.8" y="102">SW1</text>
<text x="258.8" y="104.4">small</text>
<text x="270.7" y="103.6">10K</text>
<text x="37.3" y="112.6">EN</text>
<text x="50.4" y="113.6" transform="rotate(-90 50.4 113.6)">VDD</text>
<text x="58.4" y="112.6">IO0</text>
<text x="148.7" y="110.7">Y1</text>
<text x="173.4" y="109.4">GND</text>
<text x="215.4" y="112.6">R6</text>
<text x="271.6" y="114">C8</text>
<text x="37.3" y="117.7">SENSOR_VP</text>
<text x="52.4" y="115.2">TXD0/IO1</text>
<text x="58.4" y="117.7">IO2</text>
<text x="139.2" y="119.8">12pF</text>
<text x="139.9" y="115.6">C9</text>
<text x="155.6" y="120">12pF</text>
<text x="155.8" y="115.4">C10</text>
<text x="176.5" y="119">Toggle 1</text>
<text x="215.4" y="114.9">470K</text>
<text x="221.4" y="114.9">0.1%</text>
<text x="271.6" y="116.3">1uF</text>
<text x="37.3" y="120.2">SENSOR_VN</text>
<text x="52.1" y="120.2">RXD0/IO3</text>
<text x="58.4" y="122.8">IO4</text>
<text x="58.4" y="125.3">IO5</text>
<text x="177.7" y="122.8">SW2</text>
<text x="195" y="123.4">J4</text>
<text x="215.4" y="121.6">R9</text>
<text x="215.4" y="123.9">470K</text>
<text x="221.4" y="123.9">0.1%</text>
<text x="232.2" y="123.9">1uF</text>
<text x="232.2" y="121.6">C11</text>
<text x="57.2" y="127.9">IO12</text>
<text x="57.2" y="130.4">IO13</text>
<text x="103.5" y="127.2">PROGRGAM</text>
<text x="189.2" y="128.5">VBAT IN</text>
<text x="244.5" y="129.7">GND</text>
<text x="267.3" y="129.7">GND</text>
<text x="57.2" y="132.9">IO14</text>
<text x="57.2" y="135.5">IO15</text>
<text x="85.4" y="136.8">Jumper</text>
<text x="87.4" y="132.9">JP3</text>
<text x="99.7" y="133.5">GND</text>
<text x="121.9" y="133.6">GND</text>
<text x="148" y="132.3">GND</text>
<text x="176.3" y="132.3">GND</text>
<text x="211.8" y="137">GND</text>
<text x="37.3" y="143.1">SDO/SD0</text>
<text x="57.2" y="138">IO16</text>
<text x="57.2" y="140.6">IO17</text>
<text x="57.2" y="143.1">IO18</text>
<text x="231.8" y="143.1">U5</text>
<text x="250.2" y="143.1">U7</text>
<text x="268.5" y="143">U6</text>
<text x="37.3" y="148.2">SHD/SD2</text>
<text x="37.3" y="145.6">SDI/SD1</text>
<text x="57.2" y="145.6">IO19</text>
<text x="57.2" y="148.2">IO21</text>
<text x="87.3" y="147.5">R8</text>
<text x="179.7" y="148.2">Logo_HalfMarble</text>
<text x="179.7" y="145.6">LOGO1</text>
<text x="208.9" y="144.3">H1</text>
<text x="208.9" y="146.6">MountingHole</text>
<text x="231.9" y="145.7">MouseBite</text>
<text x="232" y="148.8">U8</text>
<text x="250.1" y="145.8">MouseBite</text>
<text x="250.2" y="149.5">U9</text>
<text x="268.4" y="145.7">MouseBite</text>
<text x="268.9" y="149.8">U10</text>
<text x="37.3" y="150.7">SWP/SD3</text>
<text x="37.3" y="155.8">SCS/CMD</text>
<text x="37.3" y="153.3">SCK/CLK</text>
<text x="57.2" y="155.8">IO25</text>
<text x="57.2" y="150.7">IO22</text>
<text x="57.2" y="153.3">IO23</text>
<text x="86.7" y="150.1">2.7K</text>
<text x="86.9" y="155.3">D5</text>
<text x="179.6" y="155.9">Logo_HalfMarble</text>
<text x="179.7" y="153.2">LOGO2</text>
<text x="209.1" y="152.2">H2</text>
<text x="209.1" y="154.6">MountingHole</text>
<text x="232.1" y="151.4">MouseBite</text>
<text x="232.1" y="154.9">U11</text>
<text x="250.2" y="155.2">U12</text>
<text x="250.2" y="152">MouseBite</text>
<text x="268.7" y="155.5">U13</text>
<text x="268.9" y="152.3">MouseBite</text>
<text x="57.2" y="158.3">IO26</text>
<text x="57.2" y="160.9">IO27</text>
<text x="86.9" y="157.6">YELLOW</text>
<text x="179.8" y="160.1">LOGO3</text>
<text x="209.3" y="159.4">H3</text>
<text x="209.3" y="161.7">MountingHole</text>
<text x="232.1" y="157.4">MouseBite</text>
<text x="232.1" y="160.9">U14</text>
<text x="250.2" y="160.9">U15</text>
<text x="250.2" y="157.7">MouseBite</text>
<text x="268.6" y="158">MouseBite</text>
<text x="268.9" y="161.1">U16</text>
<text x="57.2" y="163.4">IO32</text>
<text x="57.2" y="166">IO33</text>
<text x="179.7" y="162.8">Logo_HalfMarble</text>
<text x="232.1" y="163.4">MouseBite</text>
<text x="250.2" y="163.4">MouseBite</text>
<text x="268.9" y="163.6">MouseBite</text>
<text x="57.2" y="168.5">IO34</text>
<text x="57.2" y="171">IO35</text>
<text x="50.4" y="174.8" transform="rotate(-90 50.4 174.8)">GND</text>
<text x="83.2" y="185.6">GND</text>
<text x="14.3" y="186.9">GND</text>
<text x="47.6" y="186.9">GND</text>
<text x="117.5" y="190.7">GND</text>
<text x="128.3" y="186.3">Header_01x14</text>
<text x="139.1" y="188.8">J6</text>
<text x="141.9" y="186.3">Header_01x14</text>
<text x="142.4" y="188.8">J7</text>
<text x="159.4" y="190.7">GND</text>
</g>
<g font-size="1.8" fill="#0000c2">
<text x="73.7" y="81">USB</text>
<text x="78.6" y="81">micro</text>
<text x="85.1" y="81">connector</text>
<text x="137.2" y="81">Power</text>
<text x="144" y="81">LDOs</text>
<text x="226.1" y="81">USB</text>
<text x="231" y="81">serial</text>
<text x="266.7" y="81">Auto</text>
<text x="272" y="81">programmer</text>
<text x="114.3" y="138.2">ESP32</text>
<text x="121.5" y="138.2">connectors</text>
<text x="144.8" y="138.2">32KHz</text>
<text x="152" y="138.2">crystal</text>
<text x="186.9" y="138.2">Battery</text>
<text x="194.8" y="138.2">support</text>
<text x="222.2" y="138.2">Voltage</text>
<text x="230.4" y="138.2">divider</text>
<text x="268" y="138.2">Reset</text>
<text x="274.3" y="138.2">button</text>
<text x="87.6" y="196.6">ESP32</text>
<text x="160" y="196.6">Board</text>
<text x="166.7" y="196.6">interface</text>
</g>
<g font-size="1.6" fill="#006464">
<text x="58.5" y="38.9">Si2301</text>
<text x="60.3" y="36.4">Q2</text>
</g>
<g font-size="1.4" fill="#a90000">
<text x="249.6" y="107.7">4</text>
<text x="264.8" y="107.7">2</text>
<text x="249.6" y="110.2">3</text>
<text x="264.8" y="110.2">1</text>
</g>
<g font-size="1.4" fill="#006464">
<text x="253.7" y="111.2">3</text>
<text x="253.7" y="108.7">4</text>
<text x="260.7" y="111.2">1</text>
<text x="260.7" y="108.7">2</text>
</g>
</svg>
